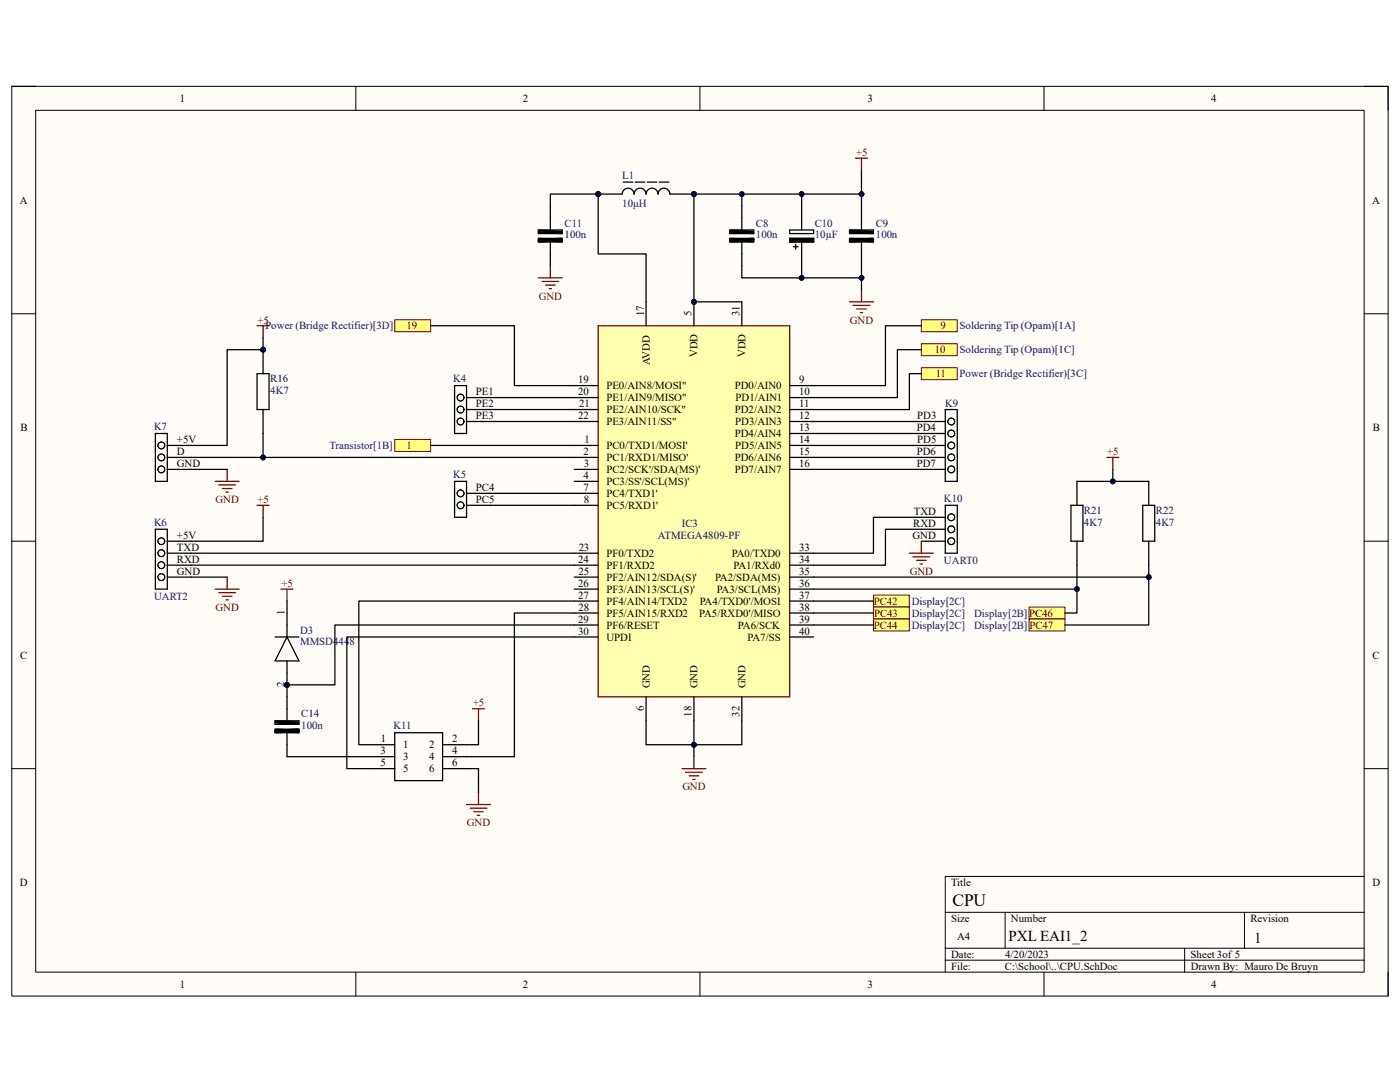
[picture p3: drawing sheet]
<svg xmlns="http://www.w3.org/2000/svg" width="279mm" height="216mm" viewBox="0 0 279 216" stroke-linecap="round" stroke-linejoin="round" font-family="sans-serif">
<path d="M2.3 17.2h274.7v181.6h-274.7z" fill-rule="evenodd" fill="#fffcf8"/>
<path d="M2.3 17.2h274.7v181.6h-274.7z" fill="none" stroke="#000" stroke-width=".2"/>
<path d="M7.1 22h265.1v172h-265.1z" fill-rule="evenodd" fill="#fffcf8"/>
<g fill="none" stroke="#000" stroke-width=".2">
<path d="M2.3 17.2h4.8M71 17.2v4.8M139.7 17.2v4.8M208.4 17.2v4.8M272.2 17.2h4.8v4.8M7.1 22h265.1v172h-265.1zM2.3 62.6h4.8M272.2 62.6h4.8M2.3 108h4.8M272.2 108h4.8M2.3 153.4h4.8M272.2 153.4h4.8"/>
<path d="M272.2 174.9h-83.6v19.1M71 194v4.8M139.7 194v4.8M188.6 182h83.6M188.6 189.2h83.6M188.6 191.6h83.6M200.6 182v7.2M208.4 194v4.8M236.4 189.2v4.8M248.4 182v7.2M277 194v4.8"/>
</g>
<circle cx="138.5" cy="60.2" r=".48" fill="#000080"/>
<circle cx="138.5" cy="60.2" r=".48" fill="none" stroke="#000080" stroke-width=".2"/>
<path d="M119.4 65h38.2v74h-38.2z" fill-rule="evenodd" fill="#ffffb0"/>
<path d="M119.4 65h38.2v74h-38.2z" fill="none" stroke="#800000" stroke-width=".25"/>
<path d="M138.5 60.2v4.8M114.6 88.9h4.8M114.6 91.3h4.8M114.6 93.7h4.8M114.6 96h4.8" fill="none" stroke="#000" stroke-width=".25"/>
<circle cx="138.5" cy="60.2" r=".48" fill="#000080"/>
<circle cx="138.5" cy="60.2" r=".48" fill="none" stroke="#000080" stroke-width=".2"/>
<g fill="none" stroke="#000" stroke-width=".25">
<path d="M114.6 76.9h4.8M114.6 79.3h4.8M128.9 60.2v4.8M148 60.2v4.8M157.6 76.9h4.8M157.6 79.3h4.8M114.6 98.4h4.8M114.6 81.7h4.8M114.6 84.1h4.8M157.6 81.7h4.8M157.6 84.1h4.8M157.6 86.5h4.8"/>
<path d="M157.6 88.9h4.8M157.6 91.3h4.8M157.6 93.7h4.8M114.6 100.8h4.8M114.6 119.9h4.8M114.6 117.5h4.8M114.6 115.2h4.8M114.6 112.8h4.8M114.6 110.4h4.8M157.6 119.9h4.8M157.6 117.5h4.8M157.6 115.2h4.8"/>
<path d="M157.6 112.8h4.8M157.6 110.4h4.8M114.6 127.1h4.8M114.6 124.7h4.8M114.6 122.3h4.8M128.9 139v4.8M138.5 139v4.8M148 139v4.8M157.6 127.1h4.8M157.6 124.7h4.8M157.6 122.3h4.8"/>
</g>
<path d="M78.8 63.8h7.1v2.4h-7.1z" fill-rule="evenodd" fill="#ffff80"/>
<path d="M78.8 63.8h7.1v2.4h-7.1z" fill="none" stroke="#800000" stroke-width=".2"/>
<path d="M90.7 76.9h2.4v9.6h-2.4zM93.1 79.3h4.8M93.1 84.1h4.8M93.1 81.7h4.8" fill="none" stroke="#000" stroke-width=".25"/>
<g fill="none" stroke="#000" stroke-width=".2">
<circle cx="91.9" cy="79.3" r=".68"/>
<circle cx="91.9" cy="84.1" r=".68"/>
<circle cx="91.9" cy="81.7" r=".68"/>
</g>
<path d="M78.8 87.7h7.1v2.4h-7.1z" fill-rule="evenodd" fill="#ffff80"/>
<path d="M78.8 87.7h7.1v2.4h-7.1z" fill="none" stroke="#800000" stroke-width=".2"/>
<path d="M31 86.5h2.4v9.5h-2.4zM33.4 93.7h4.8M33.4 91.3h4.8M33.4 88.9h4.8" fill="none" stroke="#000" stroke-width=".25"/>
<g fill="none" stroke="#000" stroke-width=".2">
<circle cx="32.2" cy="91.3" r=".68"/>
<circle cx="32.2" cy="88.9" r=".68"/>
<circle cx="32.2" cy="93.7" r=".68"/>
</g>
<path d="M51.3 65h2.4M52.5 65v2.4" fill="none" stroke="#800000" stroke-width=".25"/>
<circle cx="52.5" cy="69.8" r=".48" fill="#000080"/>
<circle cx="52.5" cy="69.8" r=".48" fill="none" stroke="#000080" stroke-width=".2"/>
<path d="M52.5 69.8v4.8M52.5 81.7v4.8" fill="none" stroke="#000" stroke-width=".25"/>
<circle cx="52.5" cy="69.8" r=".48" fill="#000080"/>
<circle cx="52.5" cy="69.8" r=".48" fill="none" stroke="#000080" stroke-width=".2"/>
<g fill="none" stroke="#000" stroke-width=".25">
<path d="M51.3 74.6h2.4v7.1h-2.4zM90.7 96h2.4v7.2h-2.4zM93.1 98.4h4.8M31 105.6h2.4v11.9h-2.4zM33.4 108h4.8M33.4 110.4h4.8M33.4 112.8h4.8M33.4 115.2h4.8M93.1 100.8h4.8M57.3 139v4.8M54.9 145.5h4.8v.7h-4.8zM54.9 143.8h4.8v.7h-4.8z"/>
<path d="M57.3 146.2v4.8M74 148.6h4.8M74 151h4.8M74 153.4h4.8M78.8 146.2h9.5v9.6h-9.5zM88.3 148.6h4.8M88.3 151h4.8M88.3 153.4h4.8"/>
</g>
<g fill="none" stroke="#800000" stroke-width=".25">
<path d="M42.9 96h4.8M43.7 96.8h3.3M44.4 97.5h1.9M45.1 98.2h.5M45.3 93.7v2.3M42.9 117.5h4.8M43.7 118.3h3.3M44.4 119h1.9M45.1 119.7h.5M45.3 115.2v2.3M51.3 100.8h2.4M52.5 100.8v2.4"/>
<path d="M56.1 117.5h2.4M57.3 117.5v2.4M94.3 141.4h2.4M95.5 141.4v2.4M95.5 158.2v2.3M136.1 153.4h4.8M136.8 154.1h3.4M137.5 154.8h1.9M138.3 155.5h.4M138.5 151v2.4M93.1 160.5h4.8M93.8 161.3h3.4"/>
<path d="M94.5 162h2M95.3 162.7h.4"/>
</g>
<g fill="none" stroke="#000" stroke-width=".2">
<circle cx="91.9" cy="98.4" r=".68"/>
<circle cx="32.2" cy="112.8" r=".68"/>
<circle cx="32.2" cy="108" r=".68"/>
<circle cx="32.2" cy="115.2" r=".68"/>
<circle cx="32.2" cy="110.4" r=".68"/>
<circle cx="91.9" cy="100.8" r=".68"/>
</g>
<path d="M55.1 144.1l4.3 .2M55.1 145.7l4.3 .3M59.4 145.7l-4.3 .3" fill="none" stroke="#000" stroke-width=".72"/>
<circle cx="119.4" cy="38.7" r=".48" fill="#000080"/>
<circle cx="119.4" cy="38.7" r=".48" fill="none" stroke="#000080" stroke-width=".2"/>
<circle cx="138.5" cy="38.7" r=".48" fill="#000080"/>
<circle cx="138.5" cy="38.7" r=".48" fill="none" stroke="#000080" stroke-width=".2"/>
<path d="M119.4 38.7h4.8" fill="none" stroke="#000" stroke-width=".25"/>
<circle cx="119.4" cy="38.7" r=".48" fill="#000080"/>
<circle cx="119.4" cy="38.7" r=".48" fill="none" stroke="#000080" stroke-width=".2"/>
<path d="M133.7 38.7h4.8" fill="none" stroke="#000" stroke-width=".25"/>
<circle cx="138.5" cy="38.7" r=".48" fill="#000080"/>
<circle cx="138.5" cy="38.7" r=".48" fill="none" stroke="#000080" stroke-width=".2"/>
<g fill="none" stroke="#000" stroke-width=".25">
<path d="M124.2 38.7a1.18 1.18 0 0 1 1.2-1.1 1.18 1.18 0 0 1 1.1 1.1M124.4 36.3h1.9M126.6 38.7a1.18 1.18 0 0 1 1.2-1.1 1.18 1.18 0 0 1 1.1 1.1M126.8 36.3h1.9M129 38.7a1.18 1.18 0 0 1 1.1-1.1 1.18 1.18 0 0 1 1.2 1.1M129.2 36.3h1.9M131.3 38.7a1.18 1.18 0 0 1 1.2-1.1 1.18 1.18 0 0 1 1.2 1.1M131.6 36.3h1.9M107.4 45.9h4.8v.7h-4.8zM107.4 47.6h4.8v.7h-4.8zM109.8 41.1v4.8M109.8 48.3v4.8"/>
<path d="M145.7 45.9h4.7v.7h-4.7zM145.7 47.6h4.7v.7h-4.7zM148 41.1v4.8M148 48.3v4.8M157.6 45.9h4.8v.7h-4.8zM157.6 47.6h4.8M157.6 48.3h4.8M157.6 47.6v.7M157.6 48.3l.2-.7 .3 .7 .2-.7 .3 .7 .2-.7 .2 .7 .3-.7 .2 .7 .2-.7 .3 .7M157.6 47.6l.2 .7 .3-.7 .2 .7 .3-.7 .2 .7 .2-.7 .3 .7 .2-.7 .2 .7 .3-.7 .2 .7 .3-.7 .2 .7 .2-.7 .3 .7 .2-.7 .3 .7 .2-.7 .2 .7 .3-.7M158.3 49.2h1M158.8 48.8v.9"/>
<path d="M160 41.1v4.8M160 48.3v4.8M160 48.3l.2-.7 .3 .7 .2-.7 .2 .7 .3-.7 .2 .7 .3-.7 .2 .7 .2-.7 .3 .7M162.4 47.6v.7M169.5 45.9h4.8v.7h-4.8zM169.5 47.6h4.8v.7h-4.8zM171.9 41.1v4.8M171.9 48.3v4.8"/>
</g>
<path d="M170.7 31.6h2.4M171.9 31.6v2.3M107.4 55.4h4.8M108.2 56.2h3.3M108.9 56.9h1.9M109.6 57.6h.5M109.8 53.1v2.3M171.9 57.8v2.4M169.5 60.2h4.8M170.3 60.9h3.3M171 61.7h1.9M171.7 62.4h.5" fill="none" stroke="#800000" stroke-width=".25"/>
<path d="M107.7 46.1l4.3 .3M107.7 47.8l4.3 .2M112 47.8l-4.3 .2M145.9 46.1l4.3 .3M145.9 47.8l4.3 .2M150.2 47.8l-4.3 .2M169.8 46.1l4.3 .3M169.8 47.8l4.3 .2M174.1 47.8l-4.3 .2" fill="none" stroke="#000" stroke-width=".72"/>
<path d="M183.9 63.8h7.1v2.4h-7.1z" fill-rule="evenodd" fill="#ffff80"/>
<path d="M183.9 63.8h7.1v2.4h-7.1z" fill="none" stroke="#800000" stroke-width=".2"/>
<path d="M183.9 68.6h7.1v2.4h-7.1z" fill-rule="evenodd" fill="#ffff80"/>
<path d="M183.9 68.6h7.1v2.4h-7.1z" fill="none" stroke="#800000" stroke-width=".2"/>
<path d="M183.9 73.4h7.1v2.4h-7.1z" fill-rule="evenodd" fill="#ffff80"/>
<path d="M183.9 73.4h7.1v2.4h-7.1z" fill="none" stroke="#800000" stroke-width=".2"/>
<g fill="none" stroke="#000" stroke-width=".25">
<path d="M183.9 84.1h4.7M183.9 86.5h4.7M183.9 88.9h4.7M183.9 91.3h4.7M183.9 93.7h4.7M188.6 81.7h2.4v14.4h-2.4zM214.9 96.1v4.7M229.3 96.1v4.7M183.9 103.2h4.7M183.9 105.6h4.7M183.9 108h4.7M188.6 100.8h2.4v9.6h-2.4z"/>
<path d="M213.7 100.8h2.4v7.2h-2.4zM214.9 108v4.8M228.1 100.8h2.4v7.2h-2.4zM229.3 108v4.8"/>
</g>
<g fill="none" stroke="#000" stroke-width=".2">
<circle cx="189.8" cy="91.3" r=".68"/>
<circle cx="189.8" cy="93.7" r=".68"/>
<circle cx="189.8" cy="84.1" r=".68"/>
<circle cx="189.8" cy="88.9" r=".68"/>
<circle cx="189.8" cy="86.5" r=".68"/>
<circle cx="189.8" cy="103.2" r=".68"/>
<circle cx="189.8" cy="105.6" r=".68"/>
<circle cx="189.8" cy="108" r=".68"/>
</g>
<path d="M220.9 91.3h2.4M222.1 91.3v2.4M181.5 110.4h4.8M182.2 111.1h3.3M182.9 111.8h1.9M183.6 112.5h.5M183.9 108v2.4" fill="none" stroke="#800000" stroke-width=".25"/>
<path d="M174.3 118.7h7.2v2.4h-7.2z" fill-rule="evenodd" fill="#ffff80"/>
<path d="M174.3 118.7h7.2v2.4h-7.2z" fill="none" stroke="#800000" stroke-width=".2"/>
<path d="M174.3 121.1h7.2v2.4h-7.2z" fill-rule="evenodd" fill="#ffff80"/>
<path d="M174.3 121.1h7.2v2.4h-7.2z" fill="none" stroke="#800000" stroke-width=".2"/>
<path d="M174.3 123.5h7.2v2.4h-7.2z" fill-rule="evenodd" fill="#ffff80"/>
<path d="M174.3 123.5h7.2v2.4h-7.2z" fill="none" stroke="#800000" stroke-width=".2"/>
<path d="M205.4 121.1h7.1v2.4h-7.1z" fill-rule="evenodd" fill="#ffff80"/>
<path d="M205.4 121.1h7.1v2.4h-7.1z" fill="none" stroke="#800000" stroke-width=".2"/>
<path d="M205.4 123.5h7.1v2.4h-7.1z" fill-rule="evenodd" fill="#ffff80"/>
<path d="M205.4 123.5h7.1v2.4h-7.1z" fill="none" stroke="#800000" stroke-width=".2"/>
<circle cx="57.3" cy="136.7" r=".48" fill="#000080"/>
<circle cx="57.3" cy="136.7" r=".48" fill="none" stroke="#000080" stroke-width=".2"/>
<path d="M57.3 122.3v2.4M57.3 134.3v2.4" fill="none" stroke="#000" stroke-width=".25"/>
<circle cx="57.3" cy="136.7" r=".48" fill="#000080"/>
<circle cx="57.3" cy="136.7" r=".48" fill="none" stroke="#000080" stroke-width=".2"/>
<g fill="none" stroke="#000" stroke-width=".25">
<path d="M85.9 65h16.8v11.9h11.9M97.9 79.3h16.7M38.2 93.7h7.1M52.5 86.5v4.8M85.9 88.9h28.7M97.9 81.7h16.7M97.9 84.1h16.7M97.9 98.4h16.7M38.2 110.4h76.4M38.2 112.8h76.4M97.9 100.8h16.7M54.9 127.1h4.8"/>
<path d="M57.3 127.1l2.4 4.8h-4.8zM57.3 124.7v2.4M57.3 131.9v2.4"/>
</g>
<circle cx="52.5" cy="91.3" r=".48" fill="#000080"/>
<circle cx="52.5" cy="91.3" r=".48" fill="none" stroke="#000080" stroke-width=".2"/>
<path d="M38.2 91.3h76.4" fill="none" stroke="#000" stroke-width=".25"/>
<circle cx="52.5" cy="91.3" r=".48" fill="#000080"/>
<circle cx="52.5" cy="91.3" r=".48" fill="none" stroke="#000080" stroke-width=".2"/>
<path d="M52.5 67.4v2.4h-7.2v19.1h-7.1M38.2 115.2h7.1M52.5 103.2v4.8h-14.3" fill="none" stroke="#000" stroke-width=".25"/>
<circle cx="52.5" cy="69.8" r=".48" fill="#000080"/>
<circle cx="52.5" cy="69.8" r=".48" fill="none" stroke="#000080" stroke-width=".2"/>
<path d="M57.3 119.9v2.4M57.3 136.7v2.3" fill="none" stroke="#000" stroke-width=".25"/>
<circle cx="57.3" cy="136.7" r=".48" fill="#000080"/>
<circle cx="57.3" cy="136.7" r=".48" fill="none" stroke="#000080" stroke-width=".2"/>
<path d="M114.6 119.9h-43v28.7h2.4M114.6 127.1h-45.4v26.3h4.8M114.6 122.3h-11.9v28.7h-9.6M114.6 124.7h-47.8v12h-9.5M57.3 151h16.7" fill="none" stroke="#000" stroke-width=".25"/>
<circle cx="57.3" cy="136.7" r=".48" fill="#000080"/>
<circle cx="57.3" cy="136.7" r=".48" fill="none" stroke="#000080" stroke-width=".2"/>
<path d="M93.1 153.4h2.4v4.8M95.5 143.8v4.8h-2.4M128.9 143.8v4.8h19.1v-4.8" fill="none" stroke="#000" stroke-width=".25"/>
<circle cx="138.5" cy="148.6" r=".48" fill="#000080"/>
<circle cx="138.5" cy="148.6" r=".48" fill="none" stroke="#000080" stroke-width=".2"/>
<path d="M138.5 143.8v4.8" fill="none" stroke="#000" stroke-width=".25"/>
<circle cx="138.5" cy="148.6" r=".48" fill="#000080"/>
<circle cx="138.5" cy="148.6" r=".48" fill="none" stroke="#000080" stroke-width=".2"/>
<path d="M138.5 148.6v2.4" fill="none" stroke="#000" stroke-width=".25"/>
<circle cx="138.5" cy="148.6" r=".48" fill="#000080"/>
<circle cx="138.5" cy="148.6" r=".48" fill="none" stroke="#000080" stroke-width=".2"/>
<path d="M138.5 38.7v21.5" fill="none" stroke="#000" stroke-width=".25"/>
<circle cx="138.5" cy="60.2" r=".48" fill="#000080"/>
<circle cx="138.5" cy="60.2" r=".48" fill="none" stroke="#000080" stroke-width=".2"/>
<circle cx="138.5" cy="38.7" r=".48" fill="#000080"/>
<circle cx="138.5" cy="38.7" r=".48" fill="none" stroke="#000080" stroke-width=".2"/>
<path d="M119.4 38.7v12h9.5v9.5" fill="none" stroke="#000" stroke-width=".25"/>
<circle cx="119.4" cy="38.7" r=".48" fill="#000080"/>
<circle cx="119.4" cy="38.7" r=".48" fill="none" stroke="#000080" stroke-width=".2"/>
<path d="M119.4 38.7h-9.6v2.4" fill="none" stroke="#000" stroke-width=".25"/>
<circle cx="119.4" cy="38.7" r=".48" fill="#000080"/>
<circle cx="119.4" cy="38.7" r=".48" fill="none" stroke="#000080" stroke-width=".2"/>
<path d="M138.5 60.2h9.5" fill="none" stroke="#000" stroke-width=".25"/>
<circle cx="138.5" cy="60.2" r=".48" fill="#000080"/>
<circle cx="138.5" cy="60.2" r=".48" fill="none" stroke="#000080" stroke-width=".2"/>
<path d="M171.9 33.9v7.2" fill="none" stroke="#000" stroke-width=".25"/>
<circle cx="171.9" cy="38.7" r=".48" fill="#000080"/>
<circle cx="171.9" cy="38.7" r=".48" fill="none" stroke="#000080" stroke-width=".2"/>
<path d="M171.9 53.1v4.7" fill="none" stroke="#000" stroke-width=".25"/>
<circle cx="171.9" cy="55.4" r=".48" fill="#000080"/>
<circle cx="171.9" cy="55.4" r=".48" fill="none" stroke="#000080" stroke-width=".2"/>
<path d="M148 53.1v2.3h23.9" fill="none" stroke="#000" stroke-width=".25"/>
<circle cx="160" cy="55.4" r=".48" fill="#000080"/>
<circle cx="160" cy="55.4" r=".48" fill="none" stroke="#000080" stroke-width=".2"/>
<circle cx="171.9" cy="55.4" r=".48" fill="#000080"/>
<circle cx="171.9" cy="55.4" r=".48" fill="none" stroke="#000080" stroke-width=".2"/>
<path d="M160 53.1v2.3" fill="none" stroke="#000" stroke-width=".25"/>
<circle cx="160" cy="55.4" r=".48" fill="#000080"/>
<circle cx="160" cy="55.4" r=".48" fill="none" stroke="#000080" stroke-width=".2"/>
<path d="M171.9 38.7h-23.9v2.4" fill="none" stroke="#000" stroke-width=".25"/>
<circle cx="148" cy="38.7" r=".48" fill="#000080"/>
<circle cx="148" cy="38.7" r=".48" fill="none" stroke="#000080" stroke-width=".2"/>
<circle cx="160" cy="38.7" r=".48" fill="#000080"/>
<circle cx="160" cy="38.7" r=".48" fill="none" stroke="#000080" stroke-width=".2"/>
<circle cx="171.9" cy="38.7" r=".48" fill="#000080"/>
<circle cx="171.9" cy="38.7" r=".48" fill="none" stroke="#000080" stroke-width=".2"/>
<path d="M160 38.7v2.4" fill="none" stroke="#000" stroke-width=".25"/>
<circle cx="160" cy="38.7" r=".48" fill="#000080"/>
<circle cx="160" cy="38.7" r=".48" fill="none" stroke="#000080" stroke-width=".2"/>
<path d="M138.5 38.7h9.5" fill="none" stroke="#000" stroke-width=".25"/>
<circle cx="148" cy="38.7" r=".48" fill="#000080"/>
<circle cx="148" cy="38.7" r=".48" fill="none" stroke="#000080" stroke-width=".2"/>
<circle cx="138.5" cy="38.7" r=".48" fill="#000080"/>
<circle cx="138.5" cy="38.7" r=".48" fill="none" stroke="#000080" stroke-width=".2"/>
<path d="M183.9 74.6h-2.4v7.1h-19.1M183.9 69.8h-4.8v9.5h-16.7M183.9 65h-7.2v11.9h-14.3M162.4 84.1h21.5M162.4 86.5h21.5M162.4 88.9h21.5M162.4 91.3h21.5M162.4 93.7h21.5M222.1 93.7v2.4M183.9 105.6h-7.2v7.2h-14.3M183.9 103.2h-9.6v7.2h-11.9" fill="none" stroke="#000" stroke-width=".25"/>
<circle cx="222.1" cy="96.1" r=".48" fill="#000080"/>
<circle cx="222.1" cy="96.1" r=".48" fill="none" stroke="#000080" stroke-width=".2"/>
<path d="M214.9 96.1h14.4" fill="none" stroke="#000" stroke-width=".25"/>
<circle cx="222.1" cy="96.1" r=".48" fill="#000080"/>
<circle cx="222.1" cy="96.1" r=".48" fill="none" stroke="#000080" stroke-width=".2"/>
<path d="M214.9 112.8v4.7h-52.5" fill="none" stroke="#000" stroke-width=".25"/>
<circle cx="214.9" cy="117.5" r=".48" fill="#000080"/>
<circle cx="214.9" cy="117.5" r=".48" fill="none" stroke="#000080" stroke-width=".2"/>
<path d="M229.3 112.8v2.4h-66.9" fill="none" stroke="#000" stroke-width=".25"/>
<circle cx="229.3" cy="115.2" r=".48" fill="#000080"/>
<circle cx="229.3" cy="115.2" r=".48" fill="none" stroke="#000080" stroke-width=".2"/>
<path d="M162.4 119.9h11.9M229.3 115.2v9.5h-16.8M162.4 124.7h11.9M162.4 122.3h11.9" fill="none" stroke="#000" stroke-width=".25"/>
<circle cx="229.3" cy="115.2" r=".48" fill="#000080"/>
<circle cx="229.3" cy="115.2" r=".48" fill="none" stroke="#000080" stroke-width=".2"/>
<path d="M214.9 117.5v4.8h-2.4" fill="none" stroke="#000" stroke-width=".25"/>
<circle cx="214.9" cy="117.5" r=".48" fill="#000080"/>
<circle cx="214.9" cy="117.5" r=".48" fill="none" stroke="#000080" stroke-width=".2"/>
<text font-size="3.5" x="190.1" y="180.8">CPU</text>
<g font-size="3">
<text x="201.3" y="187.8">PXL EAI1_2</text>
<text x="250.3" y="188.1">1</text>
</g>
<g font-size="2.2">
<text x="35.9" y="20.4">1</text>
<text x="104.4" y="20.4">2</text>
<text x="173.1" y="20.4">3</text>
<text x="241.7" y="20.4">4</text>
<text x="3.9" y="40.6">A</text>
<text x="273.9" y="40.6">A</text>
<text x="128.5" y="63.1" transform="rotate(-90 128.5 63.1)">17</text>
<text x="138" y="63.1" transform="rotate(-90 138 63.1)">5</text>
<text x="147.6" y="63.1" transform="rotate(-90 147.6 63.1)">31</text>
<text x="139.2" y="71.2" transform="rotate(-90 139.2 71.2)">VDD</text>
<text x="148.8" y="71.2" transform="rotate(-90 148.8 71.2)">VDD</text>
<text x="115.4" y="76.5">19</text>
<text x="121" y="77.7">PE0/AIN8/MOSI&quot;</text>
<text x="129.7" y="72.8" transform="rotate(-90 129.7 72.8)">AVDD</text>
<text x="146.6" y="77.7">PD0/AIN0</text>
<text x="159.5" y="76.5">9</text>
<text x="95" y="83.7">PE3</text>
<text x="95" y="81.3">PE2</text>
<text x="95" y="78.9">PE1</text>
<text x="115.4" y="78.9">20</text>
<text x="115.4" y="83.7">22</text>
<text x="115.6" y="81.3">21</text>
<text x="121" y="80.1">PE1/AIN9/MISO&quot;</text>
<text x="121" y="82.5">PE2/AIN10/SCK&quot;</text>
<text x="146.6" y="82.5">PD2/AIN2</text>
<text x="146.8" y="80.1">PD1/AIN1</text>
<text x="159.5" y="78.9">10</text>
<text x="159.5" y="81.3">11</text>
<text x="159.5" y="83.7">12</text>
<text x="183" y="83.7">PD3</text>
<text x="4.1" y="86">B</text>
<text x="35.3" y="88.4">+5V</text>
<text x="116.6" y="88.4">1</text>
<text x="121" y="89.6">PC0/TXD1/MOSI'</text>
<text x="121" y="84.8">PE3/AIN11/SS&quot;</text>
<text x="146.6" y="87.2">PD4/AIN4</text>
<text x="146.7" y="84.8">PD3/AIN3</text>
<text x="146.7" y="89.6">PD5/AIN5</text>
<text x="159.5" y="86">13</text>
<text x="159.5" y="88.4">14</text>
<text x="183" y="86">PD4</text>
<text x="183" y="88.4">PD5</text>
<text x="274" y="86">B</text>
<text x="35.3" y="93.2">GND</text>
<text x="35.3" y="90.8">D</text>
<text x="116.5" y="90.8">2</text>
<text x="116.5" y="95.6">4</text>
<text x="116.5" y="93.2">3</text>
<text x="121" y="92">PC1/RXD1/MISO'</text>
<text x="121" y="94.4">PC2/SCK'/SDA(MS)'</text>
<text x="146.6" y="92">PD6/AIN6</text>
<text x="146.6" y="94.4">PD7/AIN7</text>
<text x="159.5" y="90.8">15</text>
<text x="159.5" y="93.2">16</text>
<text x="183" y="90.8">PD6</text>
<text x="183" y="93.2">PD7</text>
<text x="95" y="98">PC4</text>
<text x="95" y="100.4">PC5</text>
<text x="116.5" y="98">7</text>
<text x="116.5" y="100.4">8</text>
<text x="121" y="96.8">PC3/SS'/SCL(MS)'</text>
<text x="121" y="99.2">PC4/TXD1'</text>
<text x="121" y="101.6">PC5/RXD1'</text>
<text x="35.3" y="107.5">+5V</text>
<text x="182.1" y="107.5">GND</text>
<text x="182.2" y="105.2">RXD</text>
<text x="182.4" y="102.7">TXD</text>
<text x="35.3" y="109.9">TXD</text>
<text x="35.3" y="112.3">RXD</text>
<text x="115.4" y="112.3">24</text>
<text x="115.5" y="109.9">23</text>
<text x="121" y="113.5">PF1/RXD2</text>
<text x="121" y="111.1">PF0/TXD2</text>
<text x="146" y="111.1">PA0/TXD0</text>
<text x="146.4" y="113.5">PA1/RXd0</text>
<text x="159.5" y="112.3">34</text>
<text x="159.5" y="109.9">33</text>
<text x="35.3" y="114.7">GND</text>
<text x="115.4" y="119.5">27</text>
<text x="115.4" y="117.1">26</text>
<text x="115.4" y="114.7">25</text>
<text x="121" y="118.3">PF3/AIN13/SCL(S)'</text>
<text x="121" y="115.9">PF2/AIN12/SDA(S)'</text>
<text x="142.7" y="115.9">PA2/SDA(MS)</text>
<text x="143" y="118.3">PA3/SCL(MS)</text>
<text x="159.5" y="119.5">37</text>
<text x="159.5" y="117.1">36</text>
<text x="159.5" y="114.7">35</text>
<text x="56.8" y="122.8" transform="rotate(-90 56.8 122.8)">1</text>
<text x="115.4" y="124.2">29</text>
<text x="115.4" y="121.9">28</text>
<text x="121" y="125.4">PF6/RESET</text>
<text x="121" y="123.1">PF5/AIN15/RXD2</text>
<text x="121" y="120.6">PF4/AIN14/TXD2</text>
<text x="139.5" y="123.1">PA5/RXD0'/MISO</text>
<text x="139.7" y="120.6">PA4/TXD0'/MOSI</text>
<text x="147.3" y="125.4">PA6/SCK</text>
<text x="159.5" y="124.2">39</text>
<text x="159.5" y="121.9">38</text>
<text x="4" y="131.4">C</text>
<text x="115.4" y="126.7">30</text>
<text x="121" y="127.8">UPDI</text>
<text x="149.2" y="127.8">PA7/SS</text>
<text x="159.5" y="126.7">40</text>
<text x="273.9" y="131.4">C</text>
<text x="56.8" y="137.2" transform="rotate(-90 56.8 137.2)">2</text>
<text x="129.7" y="137.4" transform="rotate(-90 129.7 137.4)">GND</text>
<text x="139.2" y="137.4" transform="rotate(-90 139.2 137.4)">GND</text>
<text x="148.8" y="137.4" transform="rotate(-90 148.8 137.4)">GND</text>
<text x="128.5" y="141.9" transform="rotate(-90 128.5 141.9)">6</text>
<text x="138" y="143" transform="rotate(-90 138 143)">18</text>
<text x="147.6" y="143" transform="rotate(-90 147.6 143)">32</text>
<text x="76" y="148.1">1</text>
<text x="80.4" y="149.4">1</text>
<text x="85.6" y="149.4">2</text>
<text x="90.2" y="148.1">2</text>
<text x="75.9" y="152.9">5</text>
<text x="75.9" y="150.5">3</text>
<text x="80.4" y="151.7">3</text>
<text x="80.4" y="154.1">5</text>
<text x="85.6" y="151.7">4</text>
<text x="85.6" y="154.1">6</text>
<text x="90.2" y="150.5">4</text>
<text x="90.2" y="152.9">6</text>
<text x="4" y="176.8">D</text>
<text x="189.8" y="176.8">Title</text>
<text x="273.9" y="176.8">D</text>
<text x="189.8" y="184">Size</text>
<text x="201.8" y="184">Number</text>
<text x="249.6" y="184">Revision</text>
<text x="189.8" y="191.1">Date:</text>
<text x="191" y="187.5">A4</text>
<text x="200.6" y="191.1">4/20/2023</text>
<text x="237.6" y="191.1">Sheet 3of 5</text>
<text x="35.9" y="197.1">1</text>
<text x="104.4" y="197.1">2</text>
<text x="173.1" y="197.1">3</text>
<text x="189.8" y="193.5">File:</text>
<text x="200.6" y="193.5">C:\School\..\CPU.SchDoc</text>
<text x="237.6" y="193.5">Drawn By: Mauro De Bruyn</text>
<text x="241.7" y="197.1">4</text>
</g>
<g font-size="2.2" fill="#000080">
<text x="124.2" y="35.6">L1</text>
<text x="124.2" y="41.4">10μH</text>
<text x="112.7" y="45.2">C11</text>
<text x="112.7" y="47.6">100n</text>
<text x="150.9" y="45.2">C8</text>
<text x="150.9" y="47.6">100n</text>
<text x="162.6" y="45.2">C10</text>
<text x="162.6" y="47.6">10µF</text>
<text x="174.8" y="45.2">C9</text>
<text x="174.8" y="47.6">100n</text>
<text x="53" y="65.7">Power (Bridge Rectifier)[3D]</text>
<text x="191.5" y="65.7">Soldering Tip (Opam)[1A]</text>
<text x="191.5" y="70.5">Soldering Tip (Opam)[1C]</text>
<text x="53.9" y="76.2">R16</text>
<text x="90.5" y="76.2">K4</text>
<text x="191.5" y="75.3">Power (Bridge Rectifier)[3C]</text>
<text x="53.9" y="78.6">4K7</text>
<text x="188.6" y="81.3">K9</text>
<text x="30.7" y="85.8">K7</text>
<text x="65.7" y="89.6">Transistor[1B]</text>
<text x="90.5" y="95.3">K5</text>
<text x="188.4" y="100.1">K10</text>
<text x="30.7" y="104.9">K6</text>
<text x="131.3" y="107.5">ATMEGA4809-PF</text>
<text x="136.1" y="105.2">IC3</text>
<text x="216.3" y="102.5">R21</text>
<text x="216.3" y="104.9">4K7</text>
<text x="230.7" y="102.5">R22</text>
<text x="230.7" y="104.9">4K7</text>
<text x="188.4" y="112.6">UART0</text>
<text x="30.7" y="119.7">UART2</text>
<text x="181.9" y="120.6">Display[2C]</text>
<text x="181.9" y="123.1">Display[2C]</text>
<text x="181.9" y="125.4">Display[2C]</text>
<text x="194.4" y="123.1">Display[2B]</text>
<text x="194.4" y="125.4">Display[2B]</text>
<text x="59.9" y="126.4">D3</text>
<text x="59.9" y="128.8">MMSD4448</text>
<text x="60.1" y="143.1">C14</text>
<text x="60.1" y="145.5">100n</text>
<text x="78.5" y="145.5">K11</text>
</g>
<g font-size="2.2" fill="#800000">
<text x="170.9" y="31.1">+5</text>
<text x="107.5" y="59.8">GND</text>
<text x="51.4" y="64.6">+5</text>
<text x="81.2" y="65.7">19</text>
<text x="169.6" y="64.6">GND</text>
<text x="187.7" y="65.7">9</text>
<text x="186.6" y="70.5">10</text>
<text x="186.7" y="75.3">11</text>
<text x="81.2" y="89.6">1</text>
<text x="221" y="90.8">+5</text>
<text x="43" y="100.4">GND</text>
<text x="51.4" y="100.4">+5</text>
<text x="56.2" y="117.1">+5</text>
<text x="181.6" y="114.7">GND</text>
<text x="43" y="121.9">GND</text>
<text x="174.4" y="120.6">PC42</text>
<text x="174.4" y="125.4">PC44</text>
<text x="174.5" y="123.1">PC43</text>
<text x="205.4" y="123.1">PC46</text>
<text x="205.4" y="125.4">PC47</text>
<text x="94.4" y="141">+5</text>
<text x="136.2" y="157.7">GND</text>
<text x="93.2" y="164.8">GND</text>
</g>
</svg>
